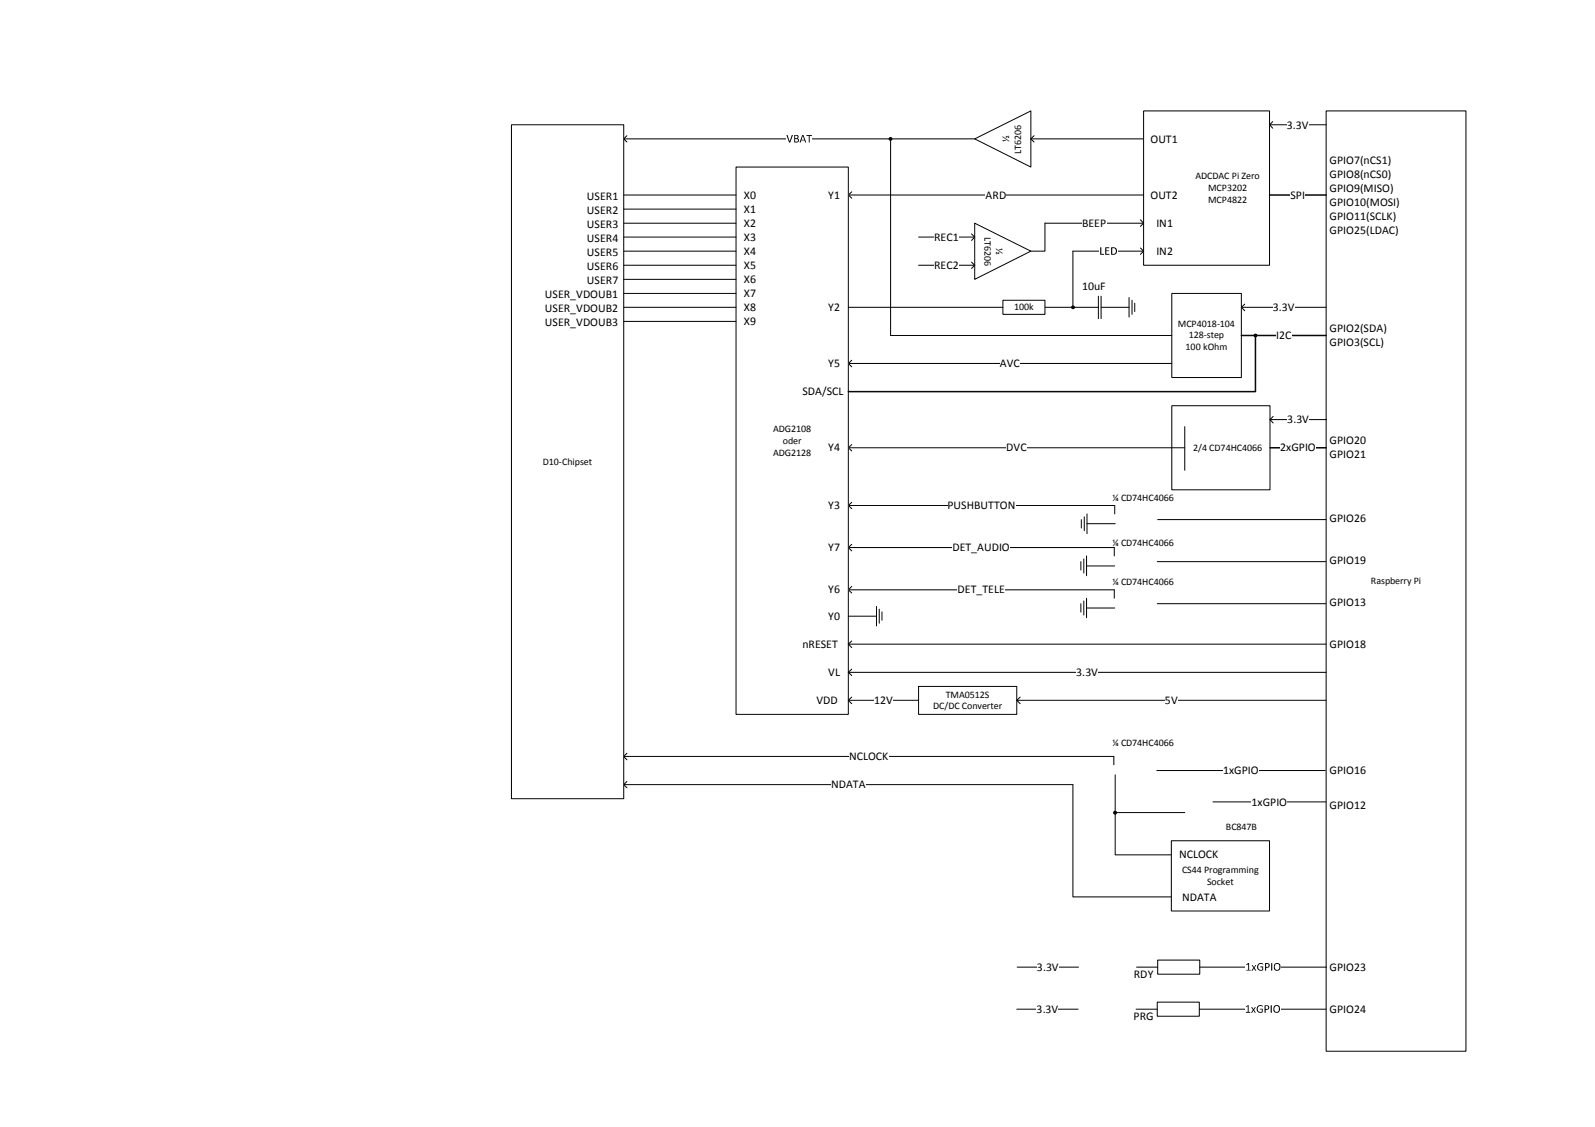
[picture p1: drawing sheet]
<svg xmlns="http://www.w3.org/2000/svg" width="297mm" height="210mm" viewBox="0 0 297 210" stroke-linecap="round" stroke-linejoin="round" font-family="sans-serif">
<path d="M247 20.7h26v175.1h-26z" fill="none" stroke="#000" stroke-width=".19"/>
<path d="M213 20.7h23.4v28.7h-23.4z" fill-rule="evenodd" fill="#fff"/>
<path d="M213 20.7h23.4v28.7h-23.4z" fill="none" stroke="#000" stroke-width=".19"/>
<path d="M236.4 36.3h10.6" fill="none" stroke="#000" stroke-width=".28"/>
<path d="M240.3 35h2.8v2.7h-2.8z" fill-rule="evenodd" fill="#fff"/>
<path d="M236.4 23.2h10.6M237 22.6l-.6 .6 .6 .7" fill="none" stroke="#000" stroke-width=".19"/>
<g fill="#fff">
<path d="M181.5 25.9l10.5-5.2v10.4z"/>
<path d="M239.6 21.9h4.1v2.7h-4.1z" fill-rule="evenodd"/>
</g>
<path d="M181.5 25.9l10.5-5.2v10.4zM192 25.9h20.9M192.6 25.3l-.6 .6 .6 .6" fill="none" stroke="#000" stroke-width=".19"/>
<path d="M218.2 54.7h13v15.6h-13z" fill-rule="evenodd" fill="#fff"/>
<path d="M218.2 54.7h13v15.6h-13z" fill="none" stroke="#000" stroke-width=".19"/>
<path d="M231.2 62.5h15.8" fill="none" stroke="#000" stroke-width=".28"/>
<path d="M237.7 61.1h2.8v2.7h-2.8z" fill-rule="evenodd" fill="#fff"/>
<path d="M231.2 57.2h15.8M231.8 56.6l-.6 .6 .6 .7" fill="none" stroke="#000" stroke-width=".19"/>
<path d="M237.1 55.9h4v2.7h-4z" fill-rule="evenodd" fill="#fff"/>
<path d="M116.2 25.9h65.3M116.8 25.3l-.6 .6 .6 .6" fill="none" stroke="#000" stroke-width=".19"/>
<path d="M146.4 24.6h4.9v2.6h-4.9z" fill-rule="evenodd" fill="#fff"/>
<path d="M146.5 25.1h.2l.4 1.2 .3-1.1 .3-.1-.5 1.4h-.3zM147.9 25.1h.4a.35 .35 0 0 1 .4 .3 .35 .35 0 0 1-.2 .4 .4 .4 0 0 1 .3 .5 .4 .4 0 0 1-.5 .2h-.4zM148.1 25.3v.4h.2a.24 .24 0 0 0 .2-.2 .24 .24 0 0 0-.3-.2zM148.1 25.9v.5h.2a.25 .25 0 0 0 .3-.3 .25 .25 0 0 0-.3-.2zM149.4 25.2l.2-.1 .5 1.4h-.2l-.1-.3h-.6l-.1 .3h-.2zM149.5 25.3l-.2 .7h.5zM150.2 25.1h1v.2h-.4v1.2h-.2v-1.2h-.4z" fill="#000"/>
<path d="M158 67.7h60.2M158.6 67.1l-.6 .6 .6 .6" fill="none" stroke="#000" stroke-width=".19"/>
<path d="M186.3 66.4h3.6v2.6h-3.6z" fill-rule="evenodd" fill="#fff"/>
<path d="M158 36.3h55M158.6 35.7l-.6 .6 .6 .6" fill="none" stroke="#000" stroke-width=".19"/>
<g fill="#fff">
<path d="M183.6 35h3.8v2.7h-3.8z" fill-rule="evenodd"/>
<path d="M218.2 75.6h18.3v15.6h-18.3z" fill-rule="evenodd"/>
</g>
<path d="M218.2 75.6h18.3v15.6h-18.3z" fill="none" stroke="#000" stroke-width=".19"/>
<path d="M236.5 83.4h10.5" fill="none" stroke="#000" stroke-width=".28"/>
<path d="M238.4 82h6.7v2.7h-6.7z" fill-rule="evenodd" fill="#fff"/>
<path d="M158 83.4h62.6M158.6 82.8l-.6 .6 .6 .6" fill="none" stroke="#000" stroke-width=".19"/>
<path d="M187.4 82h3.8v2.7h-3.8z" fill-rule="evenodd" fill="#fff"/>
<path d="M220.6 79.5v8.1" fill="none" stroke="#000" stroke-width=".19"/>
<path d="M218.1 156.6h18.3v13.1h-18.3z" fill-rule="evenodd" fill="#fff"/>
<path d="M215.4 143.5h31.4M218.1 156.6h18.3v13.1h-18.3z" fill="none" stroke="#000" stroke-width=".19"/>
<path d="M227.8 142.2h6.6v2.7h-6.6z" fill-rule="evenodd" fill="#fff"/>
<path d="M116.2 140.9h91.2M116.8 140.3l-.6 .6 .6 .6M207.7 144.3v14.9h10.4" fill="none" stroke="#000" stroke-width=".19"/>
<path d="M158.1 139.6h7.4v2.6h-7.4z" fill-rule="evenodd" fill="#fff"/>
<path d="M116.2 146.1h83.6M116.8 145.5l-.6 .6 .6 .6M207.4 140.9v1.6" fill="none" stroke="#000" stroke-width=".19"/>
<path d="M154.8 144.8h6.4v2.6h-6.4z" fill-rule="evenodd" fill="#fff"/>
<path d="M158 94.1h49.6M158.6 93.6l-.6 .5 .6 .6M215.6 96.8h31.4" fill="none" stroke="#000" stroke-width=".19"/>
<path d="M176.5 92.8h12.6v2.7h-12.6z" fill-rule="evenodd" fill="#fff"/>
<path d="M201.4 96.8v1.5M201.9 96.3v2.5M202.4 97.5h5.3M202.4 95.7v3.7M207.6 94.1v1.6M158 102h49.5M158.6 101.4l-.6 .6 .6 .6M215.5 104.6h31.4" fill="none" stroke="#000" stroke-width=".19"/>
<path d="M177.4 100.7h10.7v2.6h-10.7z" fill-rule="evenodd" fill="#fff"/>
<path d="M158 109.9h49.5M158.6 109.2l-.6 .7 .6 .5M201.3 104.6v1.6M201.8 104.1v2.6M202.3 105.4h5.3M202.3 103.5v3.7M207.5 102v1.5M215.5 112.4h31.4" fill="none" stroke="#000" stroke-width=".19"/>
<path d="M178.3 108.5h8.9v2.7h-8.9z" fill-rule="evenodd" fill="#fff"/>
<path d="M201.3 112.4v1.6M201.8 111.9v2.7M202.3 113.2h5.3M202.3 111.4v3.7M207.5 109.9v1.5" fill="none" stroke="#000" stroke-width=".19"/>
<path d="M181.5 41.6l10.5 5.2-10.5 5.2z" fill="#fff"/>
<path d="M171.1 44.2h10.4M180.9 43.6l.6 .6-.6 .6M181.5 41.6l10.5 5.2-10.5 5.2z" fill="none" stroke="#000" stroke-width=".19"/>
<path d="M174 42.8h4.6v2.7h-4.6z" fill-rule="evenodd" fill="#fff"/>
<path d="M171.1 49.4h10.4M180.9 48.8l.6 .6-.6 .6" fill="none" stroke="#000" stroke-width=".19"/>
<path d="M174 48.1h4.6v2.6h-4.6z" fill-rule="evenodd" fill="#fff"/>
<path d="M212.4 40.9l.6 .7-.6 .6M213 41.6h-18.4v5.2h-2.6" fill="none" stroke="#000" stroke-width=".19"/>
<path d="M201.5 40.2h4.5v2.7h-4.5z" fill-rule="evenodd" fill="#fff"/>
<path d="M207.7 151.3h12.9M225.9 149.4h21" fill="none" stroke="#000" stroke-width=".19"/>
<path d="M233 148h6.7v2.7h-6.7z" fill-rule="evenodd" fill="#fff"/>
<circle cx="207.7" cy="151.4" r=".28" fill="#000"/>
<circle cx="207.7" cy="151.4" r=".28" fill="none" stroke="#000" stroke-width=".19"/>
<path d="M215.6 178.8h7.8v2.6h-7.8z" fill-rule="evenodd" fill="#fff"/>
<path d="M215.6 178.8h7.8v2.6h-7.8zM223.4 180.1h23.7" fill="none" stroke="#000" stroke-width=".19"/>
<path d="M231.9 178.8h6.6v2.6h-6.6z" fill-rule="evenodd" fill="#fff"/>
<g fill="#000">
<path d="M232.1 179.6l.5-.2v1.2h.3v.2h-.8v-.2h.3v-1l-.2 .1z"/>
<path d="M233.1 179.7h.2l.2 .4 .3-.4h.1l-.3 .6 .4 .5h-.2l-.3-.4-.2 .4h-.2l.3-.5zM234.4 179.5l.4-.1a.27 .27 0 0 1 .3 0 .27 .27 0 0 1 .1 .3 .56 .56 0 0 0-.9 .3 .56 .56 0 0 0 .8 .6v-.4h-.4v-.2h.5v.6a.72 .72 0 0 1-1-.1 .72 .72 0 0 1 .2-1zM235.6 179.4h.4a.47 .47 0 0 1 .5 .5 .47 .47 0 0 1-.7 .4v.5h-.1zM235.8 179.5v.6h.2a.28 .28 0 0 0 .3-.3 .28 .28 0 0 0-.3-.3zM236.7 179.4h.2v1.4h-.2zM237.4 179.6a.7 .7 0 0 1 1.1 .3 .7 .7 0 0 1-.8 .9 .76 .76 0 0 1-.3-1.2zM237.6 179.6a.53 .53 0 0 0-.2 .7 .53 .53 0 0 0 .8 .2v-.3a.46 .46 0 0 0-.1-.6 .46 .46 0 0 0-.5 0z"/>
</g>
<path d="M189.4 180.1h11.5" fill="none" stroke="#000" stroke-width=".19"/>
<path d="M193.1 178.8h4.1v2.6h-4.1z" fill-rule="evenodd" fill="#fff"/>
<path d="M211.7 180.1h3.9" fill="none" stroke="#000" stroke-width=".19"/>
<path d="M215.5 186.6h7.8v2.7h-7.8z" fill-rule="evenodd" fill="#fff"/>
<path d="M215.5 186.6h7.8v2.7h-7.8zM223.3 188h23.7" fill="none" stroke="#000" stroke-width=".19"/>
<path d="M231.9 186.6h6.6v2.7h-6.6z" fill-rule="evenodd" fill="#fff"/>
<g fill="#000">
<path d="M232 187.5l.5-.3v1.3h.3v.1h-.8v-.1h.4v-1.1l-.3 .2z"/>
<path d="M233 187.6h.2l.3 .4 .2-.4h.1l-.3 .5 .3 .5h-.1l-.3-.4-.2 .4h-.2l.3-.5zM234.3 187.3l.6-.1 .3 .1v.2a.56 .56 0 0 0-1 .3 .56 .56 0 0 0 .8 .6v-.4h-.4v-.1h.6v.6a.72 .72 0 0 1-1.1-.2 .72 .72 0 0 1 .2-1zM235.5 187.2h.4a.45 .45 0 0 1 .5 .6 .45 .45 0 0 1-.7 .3v.5h-.2zM235.7 187.4v.5h.2a.28 .28 0 0 0 .3-.3 .28 .28 0 0 0-.3-.2zM236.6 187.2h.3l-.1 1.4h-.2zM237.3 187.4a.67 .67 0 0 1 .9 .1 .67 .67 0 0 1-.1 1 .67 .67 0 0 1-1-.2zM237.5 187.5a.51 .51 0 0 0-.1 .7 .51 .51 0 0 0 .7 .1l.1-.3a.45 .45 0 0 0-.1-.5 .45 .45 0 0 0-.6 0z"/>
</g>
<path d="M189.4 188h11.4" fill="none" stroke="#000" stroke-width=".19"/>
<path d="M193 186.6h4.1v2.7h-4.1z" fill-rule="evenodd" fill="#fff"/>
<path d="M212.4 46.2l.6 .6-.6 .6M213 46.8h-13.2v10.4h-5.2M211.6 188h3.9" fill="none" stroke="#000" stroke-width=".19"/>
<path d="M204.7 45.5h3.4v2.6h-3.4z" fill-rule="evenodd" fill="#fff"/>
<path d="M204.9 46.1h.2v1.2h.5v.2l-.7-.1zM205.9 46.1h.7v.1h-.6v.5h.5l-.5 .1v.5h.6v.2l-.8-.1zM207 46.1a.74 .74 0 0 1 1 .6 .74 .74 0 0 1-1.1 .7zM207.1 46.2v1.1a.55 .55 0 0 0 .7-.5 .55 .55 0 0 0-.7-.6z" fill="#000"/>
<path d="M137.1 31.1h20.9v102h-20.9z" fill-rule="evenodd" fill="#fff"/>
<path d="M137.1 31.1h20.9v102h-20.9zM158 114.8h5.2M163.2 112.9v3.7M163.7 113.5v2.6M164.2 114v1.5" fill="none" stroke="#000" stroke-width=".19"/>
<path d="M186.8 55.9h7.8v2.6h-7.8z" fill-rule="evenodd" fill="#fff"/>
<g fill="none" stroke="#000" stroke-width=".19">
<path d="M158 57.2h28.8M186.8 55.9h7.8v2.6h-7.8zM200.1 57.2h4.5M204.6 55.2v4.2M205.1 57.2h5.2M205.1 55.2v4.2M210.3 55.4v3.7M210.8 55.9v2.6M211.3 56.5v1.5"/>
<circle cx="199.8" cy="57.2" r=".26"/>
<circle cx="233.8" cy="62.5" r=".26"/>
</g>
<g fill="#000">
<circle cx="199.8" cy="57.2" r=".26"/>
<circle cx="233.8" cy="62.5" r=".26"/>
</g>
<path d="M233.8 62.5v10.4h-75.8" fill="none" stroke="#000" stroke-width=".28"/>
<path d="M95.2 23.2h21v125.6h-21z" fill-rule="evenodd" fill="#fff"/>
<g fill="none" stroke="#000" stroke-width=".19">
<path d="M95.2 23.2h21v125.6h-21zM116.2 36.3h20.9M116.2 38.9h20.9M116.2 41.6h20.9M116.2 44.2h20.9M116.2 46.8h20.9M116.2 49.4h20.9M116.2 52h20.9M116.2 54.7h20.9M116.2 57.2h20.9M116.2 59.9h20.9M236.5 78.1h10.6"/>
<path d="M237.1 77.6l-.6 .5 .6 .7M199.8 146.1v20.9h18.3"/>
</g>
<g fill="#fff">
<path d="M239.7 76.8h4.1v2.7h-4.1z" fill-rule="evenodd"/>
<path d="M171.1 127.8h18.3v5.3h-18.3z" fill-rule="evenodd"/>
</g>
<path d="M171.1 127.8h18.3v5.3h-18.3zM189.4 130.4h57.6M190 129.8l-.6 .6 .6 .7" fill="none" stroke="#000" stroke-width=".19"/>
<path d="M217 129.1h2.4v2.7h-2.4z" fill-rule="evenodd" fill="#fff"/>
<path d="M158 130.4h13.1M158.6 129.8l-.6 .6 .6 .7" fill="none" stroke="#000" stroke-width=".19"/>
<path d="M162.8 129.1h3.5v2.7h-3.5z" fill-rule="evenodd" fill="#fff"/>
<path d="M158 125.2h89M158.6 124.6l-.6 .6 .6 .6" fill="none" stroke="#000" stroke-width=".19"/>
<path d="M200.4 123.9h4.1v2.6h-4.1z" fill-rule="evenodd" fill="#fff"/>
<g fill="none" stroke="#000" stroke-width=".19">
<path d="M165.9 25.9v36.6h52.3M158 120h89M158.6 119.4l-.6 .6 .6 .6"/>
<circle cx="165.8" cy="25.9" r=".27"/>
</g>
<circle cx="165.8" cy="25.9" r=".27" fill="#000"/>
<g font-size="2.2">
<text x="239.6" y="24">3.3V</text>
<text x="214.2" y="26.5">OUT1</text>
<text x="247.6" y="30.5">GPIO7(nCS1)</text>
<text x="247.6" y="33.1">GPIO8(nCS0)</text>
<text x="247.6" y="35.7">GPIO9(MISO)</text>
<text x="109.3" y="37.3">USER1</text>
<text x="109.3" y="39.8">USER2</text>
<text x="138.6" y="37">X0</text>
<text x="138.6" y="39.6">X1</text>
<text x="154.3" y="37">Y1</text>
<text x="183.6" y="37">ARD</text>
<text x="214.2" y="37">OUT2</text>
<text x="240.3" y="37">SPI</text>
<text x="247.6" y="38.3">GPIO10(MOSI)</text>
<text x="247.6" y="40.9">GPIO11(SCLK)</text>
<text x="109.3" y="42.5">USER3</text>
<text x="109.3" y="45.1">USER4</text>
<text x="109.3" y="47.7">USER5</text>
<text x="138.6" y="42.2">X2</text>
<text x="138.6" y="44.9">X3</text>
<text x="138.6" y="47.5">X4</text>
<text x="174" y="44.9">REC1</text>
<text x="201.5" y="42.2">BEEP</text>
<text x="215.3" y="42.2">IN1</text>
<text x="215.3" y="47.5">IN2</text>
<text x="247.6" y="43.6">GPIO25(LDAC)</text>
<text x="109.3" y="50.3">USER6</text>
<text x="109.3" y="52.9">USER7</text>
<text x="138.6" y="50.1">X5</text>
<text x="138.6" y="52.7">X6</text>
<text x="174" y="50.1">REC2</text>
<text x="101.5" y="55.5">USER_VDOUB1</text>
<text x="101.5" y="58.2">USER_VDOUB2</text>
<text x="138.6" y="55.3">X7</text>
<text x="138.6" y="57.9">X8</text>
<text x="154.3" y="57.9">Y2</text>
<text x="201.5" y="54">10uF</text>
<text x="237" y="57.9">3.3V</text>
<text x="101.5" y="60.7">USER_VDOUB3</text>
<text x="138.6" y="60.5">X9</text>
<text x="237.7" y="63.2">I2C</text>
<text x="247.6" y="61.8">GPIO2(SDA)</text>
<text x="247.6" y="64.5">GPIO3(SCL)</text>
<text x="154.3" y="68.4">Y5</text>
<text x="186.2" y="68.4">AVC</text>
<text x="149.4" y="73.6">SDA/SCL</text>
<text x="239.7" y="78.8">3.3V</text>
<text x="247.6" y="82.8">GPIO20</text>
<text x="154.3" y="84.1">Y4</text>
<text x="187.4" y="84.1">DVC</text>
<text x="238.4" y="84.1">2xGPIO</text>
<text x="247.6" y="85.4">GPIO21</text>
<text x="154.3" y="94.8">Y3</text>
<text x="176.4" y="94.8">PUSHBUTTON</text>
<text x="247.6" y="97.2">GPIO26</text>
<text x="154.3" y="102.7">Y7</text>
<text x="177.4" y="102.7">DET_AUDIO</text>
<text x="247.6" y="105">GPIO19</text>
<text x="154.3" y="110.5">Y6</text>
<text x="178.3" y="110.5">DET_TELE</text>
<text x="247.6" y="112.8">GPIO13</text>
<text x="154.3" y="115.4">Y0</text>
<text x="149.4" y="120.7">nRESET</text>
<text x="154.3" y="125.9">VL</text>
<text x="200.4" y="125.9">3.3V</text>
<text x="247.6" y="120.7">GPIO18</text>
<text x="152.1" y="131.1">VDD</text>
<text x="162.8" y="131.1">12V</text>
<text x="217" y="131.1">5V</text>
<text x="158.1" y="141.6">NCLOCK</text>
<text x="154.8" y="146.8">NDATA</text>
<text x="227.8" y="144.2">1xGPIO</text>
<text x="247.6" y="144.2">GPIO16</text>
<text x="233" y="150.1">1xGPIO</text>
<text x="247.6" y="150.7">GPIO12</text>
<text x="219.6" y="159.9">NCLOCK</text>
<text x="220.1" y="167.7">NDATA</text>
<text x="193.1" y="180.8">3.3V</text>
<text x="211.2" y="182.1">RDY</text>
<text x="247.6" y="180.8">GPIO23</text>
<text x="193" y="188.6">3.3V</text>
<text x="211.1" y="189.9">PRG</text>
<text x="247.6" y="188.6">GPIO24</text>
</g>
<g font-size="1.9">
<text x="187.9" y="26.5" transform="rotate(-90 187.9 26.5)">½</text>
<text x="190.2" y="28.6" transform="rotate(-90 190.2 28.6)">LT6206</text>
<text x="222.6" y="33.4">ADCDAC Pi Zero</text>
<text x="225" y="35.6">MCP3202</text>
<text x="225" y="37.8">MCP4822</text>
<text x="183.3" y="44.1" transform="rotate(90 183.3 44.1)">LT6206</text>
<text x="185.5" y="46.2" transform="rotate(90 185.5 46.2)">½</text>
<text x="188.8" y="57.8">100k</text>
<text x="219.4" y="60.8">MCP4018-104</text>
<text x="220.8" y="65.3">100 kOhm</text>
<text x="221.4" y="63">128-step</text>
<text x="144" y="80.4">ADG2108</text>
<text x="145.8" y="82.6">oder</text>
<text x="222.2" y="83.9">2/4 CD74HC4066</text>
<text x="101.1" y="86.6">D10-Chipset</text>
<text x="144" y="84.9">ADG2128</text>
<text x="207.2" y="93.2">¼ CD74HC4066</text>
<text x="207.2" y="101.7">¼ CD74HC4066</text>
<text x="207.2" y="108.9">¼ CD74HC4066</text>
<text x="255.3" y="108.8">Raspberry Pi</text>
<text x="176.1" y="129.9">TMA0512S</text>
<text x="173.8" y="132.1">DC/DC Converter</text>
<text x="207.2" y="139">¼ CD74HC4066</text>
<text x="228.3" y="154.6">BC847B</text>
<text x="220.1" y="162.6">CS44 Programming</text>
<text x="224.8" y="164.8">Socket</text>
</g>
</svg>
